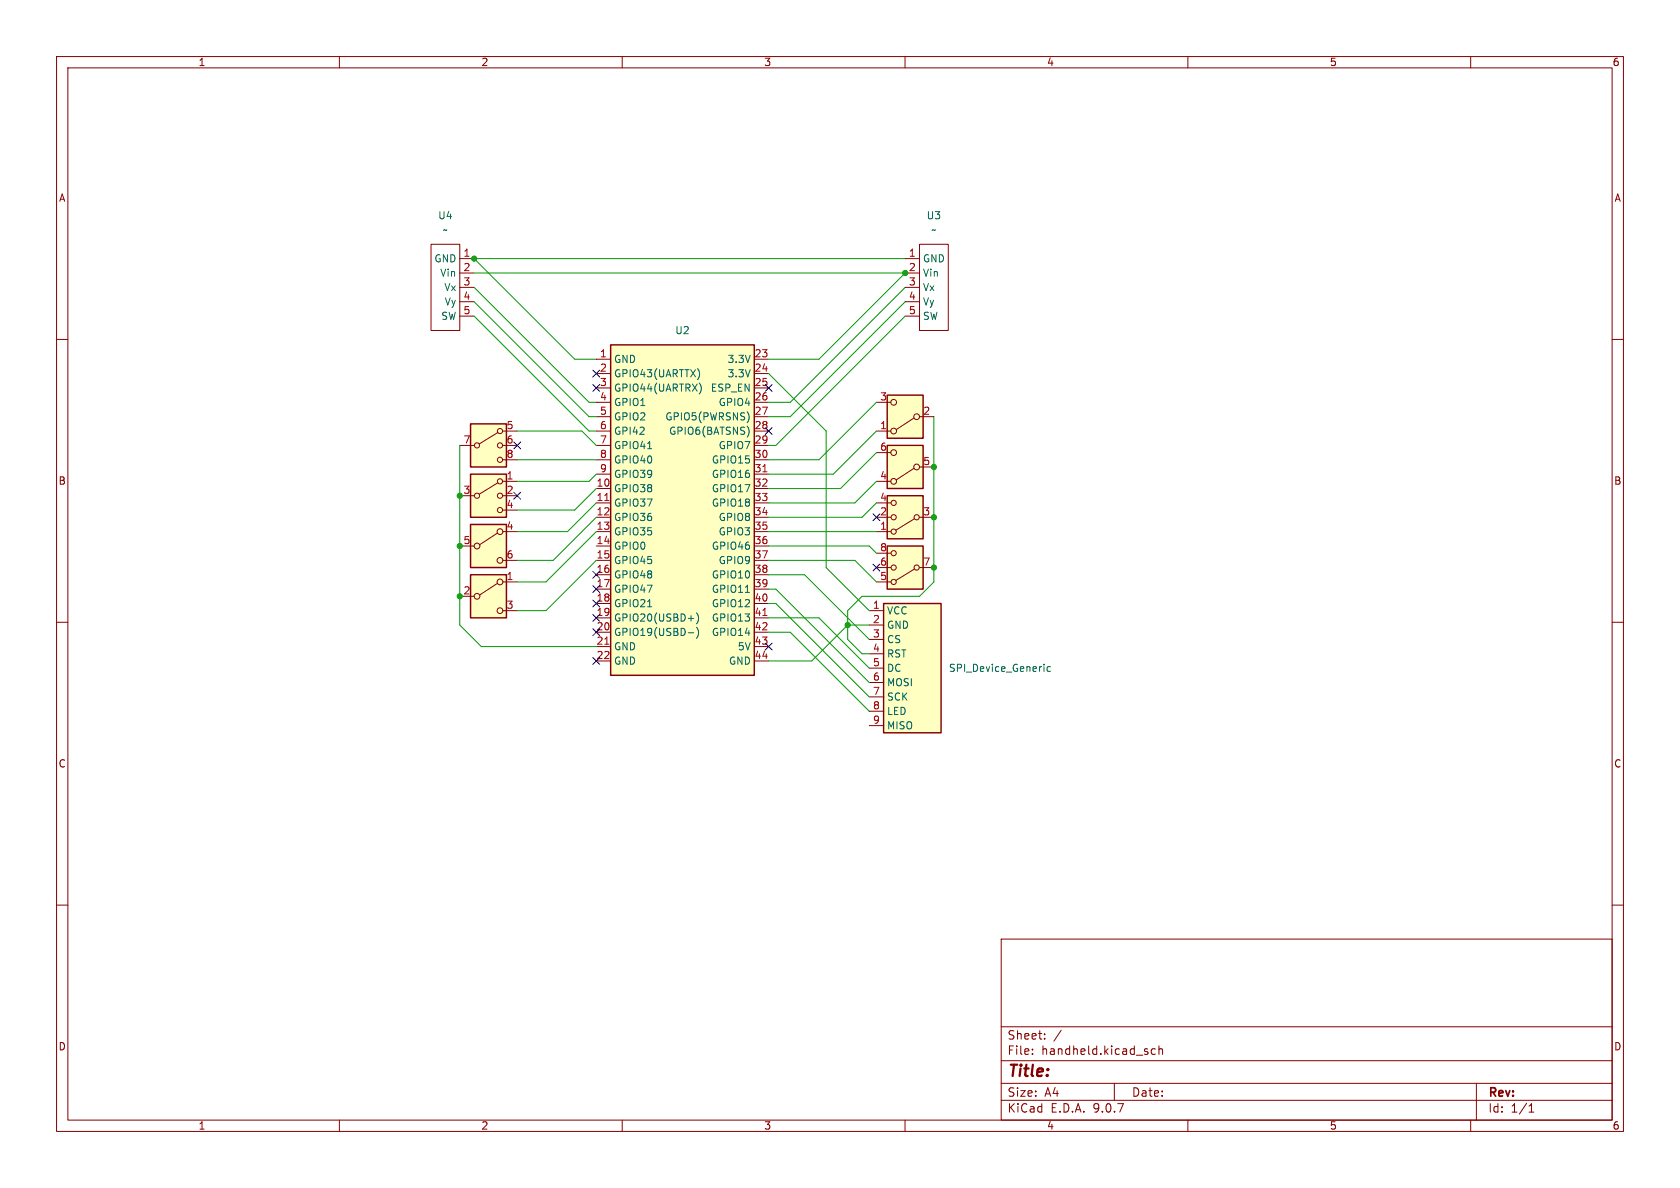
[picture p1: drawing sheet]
<svg xmlns="http://www.w3.org/2000/svg" width="297mm" height="210mm" viewBox="0 0 297 210" stroke-linecap="round" stroke-linejoin="round" font-family="sans-serif">
<g fill="none" stroke="#840000" stroke-width=".18">
<path d="M10 10h277v190h-277zM12 12h273v186h-273zM60 10v2M110 10v2M160 10v2M210 10v2M260 10v2M10 60h2M285 60h2M10 110h2M285 110h2M10 160h2"/>
<path d="M177 166h108v32h-108zM285 160h2M60 198v2M110 198v2M160 198v2M177 194.5h108M177 191.5h108M177 187.5h108M177 181.5h108M182.5 186.3v.1M182.5 185.5v.1M184.7 183.6v.1"/>
<path d="M184.7 182.8v.1M187.6 182.1l-1.3 2M197 191.5v3M204.2 185.5l-.4-.1-.3 .3v.4l.2 .2h.5M204.9 185.5l.2-.1 .4 .1v.9M204.9 184.9v1.5M210 198v2M260 198v2M261 191.5v6.5M270.3 196.6h.9M270.3 195.5l.4-.4v1.5"/>
</g>
<path d="M156.2 106.7h10.2v22.8h-10.2z" fill="#ffffc2"/>
<path d="M156.2 106.7h10.2v22.8h-10.2z" fill="none" stroke="#840000" stroke-width=".25"/>
<path d="M153.7 118.1h2.5M153.7 115.6h2.5M153.7 113h2.5M153.7 110.5h2.5M153.7 108h2.5M153.7 128.3h2.5M153.7 125.7h2.5M153.7 123.2h2.5M153.7 120.7h2.5" fill="none" stroke="#840000" stroke-width=".18"/>
<path d="M185.7 117.9l-.4-.1-.2 .3 .1 .5h.5" fill="none" stroke="#006464" stroke-width=".18"/>
<path d="M156.8 69.9h6.4v7.6h-6.4z" fill="#ffffc2"/>
<g fill="none" stroke="#840000" stroke-width=".18">
<path d="M160 55.9h2.6M160 53.3h2.6M160 50.8h2.6M160 48.3h2.6M160 45.7h2.6M162.6 43.2h5v15.2h-5zM154.9 76.2h2.6M154.9 71.1h2.6M161.5 73.9l-3.1 2M162.6 73.7h2.5"/>
<circle cx="158" cy="76.2" r=".51"/>
<circle cx="158" cy="71.1" r=".51"/>
<circle cx="162.1" cy="73.7" r=".51"/>
</g>
<path d="M156.8 69.9h6.4v7.6h-6.4z" fill="none" stroke="#840000" stroke-width=".25"/>
<path d="M156.8 87.6h6.4v7.7h-6.4z" fill="#ffffc2"/>
<path d="M156.8 87.6h6.4v7.7h-6.4z" fill="none" stroke="#840000" stroke-width=".25"/>
<g fill="none" stroke="#840000" stroke-width=".18">
<path d="M154.9 91.4h2.6M154.9 94h2.6M154.9 88.9h2.6M161.7 91.7l-3.3 2M162.6 91.4h2.5"/>
<circle cx="158" cy="91.4" r=".46"/>
<circle cx="158" cy="88.9" r=".46"/>
<circle cx="158" cy="94" r=".46"/>
<circle cx="162.1" cy="91.4" r=".46"/>
</g>
<path d="M156.8 78.7h6.4v7.7h-6.4z" fill="#ffffc2"/>
<g fill="none" stroke="#840000" stroke-width=".18">
<path d="M154.9 85.1h2.6M154.9 80h2.6M161.5 82.8l-3.1 2M162.6 82.6h2.5"/>
<circle cx="158" cy="80" r=".51"/>
<circle cx="158" cy="85.1" r=".51"/>
<circle cx="162.1" cy="82.6" r=".51"/>
</g>
<path d="M156.8 78.7h6.4v7.7h-6.4z" fill="none" stroke="#840000" stroke-width=".25"/>
<path d="M107.9 61h25.4v58.4h-25.4z" fill="#ffffc2"/>
<path d="M107.9 61h25.4v58.4h-25.4z" fill="none" stroke="#840000" stroke-width=".25"/>
<g fill="none" stroke="#840000" stroke-width=".18">
<path d="M105.4 63.5h2.5M105.4 66h2.5M105.4 68.6h2.5M105.4 71.1h2.5M105.4 73.7h2.5M105.4 76.2h2.5M105.4 78.7h2.5M133.3 63.5h2.6M133.3 66h2.6M133.3 68.6h2.6M133.3 71.1h2.6M133.3 73.7h2.6"/>
<path d="M133.3 76.2h2.6M133.3 78.7h2.6M105.4 81.3h2.5M105.4 83.8h2.5M105.4 86.4h2.5M105.4 88.9h2.5M105.4 91.4h2.5M105.4 94h2.5M105.4 96.5h2.5M105.4 99.1h2.5M133.3 81.3h2.6M133.3 83.8h2.6"/>
<path d="M133.3 86.4h2.6M133.3 88.9h2.6M133.3 91.4h2.6M133.3 94h2.6M133.3 96.5h2.6M133.3 99.1h2.6M105.4 101.6h2.5M105.4 104.1h2.5M105.4 106.7h2.5M105.4 109.2h2.5M105.4 111.8h2.5M105.4 114.3h2.5"/>
<path d="M105.4 116.8h2.5M133.3 101.6h2.6M133.3 104.1h2.6M133.3 106.7h2.6M133.3 109.2h2.6M133.3 111.8h2.6M133.3 114.3h2.6M133.3 116.8h2.6"/>
</g>
<path d="M114.5 79.3h.7M123.6 65.5l.1 .5-.1 .7M123.7 67.8a1.49 1.49 0 0 1 0 1.8M132.3 73.2l.1 .4-.1 .8M132.3 75.7l.1 .5-.1 .7M114.5 107.3h.7M121.7 109.3h.9M121.7 111.9h.9M123.1 108.3a1.46 1.46 0 0 1 0 2M123.1 110.9a1.46 1.46 0 0 1 0 1.9M131.8 104.7h.7" fill="none" stroke="#006464" stroke-width=".18"/>
<path d="M106.9 88.5h.7M134.9 83.4h.7M106.9 113.9h.7M134.9 108.8h.7" fill="none" stroke="#a90000" stroke-width=".18"/>
<path d="M83.2 101.6h6.3v7.6h-6.3z" fill="#ffffc2"/>
<g fill="none" stroke="#840000" stroke-width=".18">
<path d="M81.3 105.4h2.5M87.9 103.1l-3.1 2.1M88.9 102.9h2.5M88.9 108h2.5"/>
<circle cx="84.3" cy="105.4" r=".51"/>
<circle cx="88.4" cy="108" r=".51"/>
<circle cx="88.4" cy="102.9" r=".51"/>
</g>
<path d="M83.2 101.6h6.3v7.6h-6.3z" fill="none" stroke="#840000" stroke-width=".25"/>
<path d="M83.2 92.7h6.3v7.6h-6.3z" fill="#ffffc2"/>
<g fill="none" stroke="#840000" stroke-width=".18">
<path d="M81.3 96.5h2.5M87.9 94.2l-3.1 2.1M88.9 94h2.5M88.9 99.1h2.5"/>
<circle cx="84.3" cy="96.5" r=".51"/>
<circle cx="88.4" cy="99.1" r=".51"/>
<circle cx="88.4" cy="94" r=".51"/>
</g>
<path d="M83.2 92.7h6.3v7.6h-6.3z" fill="none" stroke="#840000" stroke-width=".25"/>
<path d="M83.2 74.9h6.3v7.7h-6.3z" fill="#ffffc2"/>
<path d="M83.2 74.9h6.3v7.7h-6.3z" fill="none" stroke="#840000" stroke-width=".25"/>
<g fill="none" stroke="#840000" stroke-width=".18">
<path d="M81.3 78.7h2.5M88 76.5l-3.3 2M88.9 78.7h2.5M88.9 76.2h2.5M88.9 81.3h2.5"/>
<circle cx="84.3" cy="78.7" r=".46"/>
<circle cx="88.4" cy="76.2" r=".46"/>
<circle cx="88.4" cy="78.7" r=".46"/>
<circle cx="88.4" cy="81.3" r=".46"/>
</g>
<path d="M83.2 83.8h6.3v7.6h-6.3z" fill="#ffffc2"/>
<path d="M83.2 83.8h6.3v7.6h-6.3z" fill="none" stroke="#840000" stroke-width=".25"/>
<g fill="none" stroke="#840000" stroke-width=".18">
<path d="M81.3 87.6h2.5M88 85.3l-3.3 2.1M88.9 87.6h2.5M88.9 85.1h2.5M88.9 90.2h2.5"/>
<circle cx="84.3" cy="87.6" r=".46"/>
<circle cx="88.4" cy="87.6" r=".46"/>
<circle cx="88.4" cy="90.2" r=".46"/>
<circle cx="88.4" cy="85.1" r=".46"/>
</g>
<path d="M156.8 96.5h6.4v7.6h-6.4z" fill="#ffffc2"/>
<path d="M156.8 96.5h6.4v7.6h-6.4z" fill="none" stroke="#840000" stroke-width=".25"/>
<g fill="none" stroke="#840000" stroke-width=".18">
<path d="M76.2 43.2h5.1v15.2h-5.1zM81.3 55.9h2.5M81.3 53.3h2.5M81.3 50.8h2.5M81.3 48.3h2.5M81.3 45.7h2.5M154.9 97.8h2.6M154.9 100.3h2.6M154.9 102.9h2.6M161.7 100.6l-3.3 2M162.6 100.3h2.5"/>
<circle cx="158" cy="97.8" r=".46"/>
<circle cx="158" cy="100.3" r=".46"/>
<circle cx="158" cy="102.9" r=".46"/>
<circle cx="162.1" cy="100.3" r=".46"/>
</g>
<g fill="none" stroke="#009600" stroke-width=".18">
<path d="M83.8 50.8l20.3 20.3h1.3M83.8 53.3l20.3 20.4h1.3M83.8 55.9l20.3 20.3h1.3M83.8 48.3h76.2l-15.2 15.2h-8.9M160 55.9l-22.8 22.8h-1.3M160 50.8l-20.3 20.3h-3.8M160 53.3l-20.3 20.4h-3.8M160 45.7h-76.2l17.8 17.8h3.8M81.3 78.7v31.8l3.8 3.8h20.3M91.4 76.2h11.5l2.5 2.5M135.9 66l10.1 10.2v24.1l7.7 7.7M154.9 76.2l-7.6 7.6h-11.4"/>
<path d="M154.9 71.1l-10.1 10.2h-8.9M165.1 73.7v29.2l-2.5 2.5h-10.2l-2.5 2.6v5l2.5 2.6h1.3M91.4 81.3h14M105.4 91.4l-7.6 7.7h-6.4M105.4 88.9l-5.1 5.1h-8.9M105.4 83.8l-1.3 1.3h-12.7M105.4 94l-8.9 8.9h-5.1M105.4 99.1l-8.9 8.9h-5.1M105.4 86.4l-3.8 3.8h-10.2M135.9 99.1h15.2l3.8 3.8M135.9 96.5h17.8l1.2 1.3M135.9 94h19"/>
<path d="M154.9 80l-6.3 6.4h-12.7M154.9 88.9l-2.5 2.5h-16.5M154.9 85.1l-3.8 3.8h-15.2M135.9 106.7h1.3l16.5 16.5M135.9 101.6h6.3l11.5 11.4M135.9 104.1h1.3l16.5 16.6M135.9 109.2h8.9l8.9 8.9M135.9 111.8h3.8l14 13.9M153.7 110.5h-3.8l-6.4 6.3h-7.6"/>
</g>
<g fill="none" stroke="#000084" stroke-width=".18">
<path d="M90.8 78.1l1.2 1.2M92 78.1l-1.2 1.2M104.8 68l1.2 1.2M104.8 65.4l1.2 1.2M106 68l-1.2 1.2M106 65.4l-1.2 1.2M135.3 68l1.2 1.2M135.3 75.6l1.2 1.2M136.5 68l-1.2 1.2M136.5 75.6l-1.2 1.2M90.8 87l1.2 1.2M92 87l-1.2 1.2"/>
<path d="M154.3 99.7l1.2 1.2M154.3 90.8l1.2 1.2M155.5 99.7l-1.2 1.2M155.5 90.8l-1.2 1.2M104.8 111.2l1.2 1.2M104.8 108.6l1.2 1.2M104.8 116.2l1.2 1.2M104.8 106.1l1.2 1.2M104.8 103.5l1.2 1.2M104.8 101l1.2 1.2M106 111.2l-1.2 1.2M106 108.6l-1.2 1.2"/>
<path d="M106 116.2l-1.2 1.2M106 106.1l-1.2 1.2M106 103.5l-1.2 1.2M106 101l-1.2 1.2M135.3 113.7l1.2 1.2M136.5 113.7l-1.2 1.2"/>
</g>
<g fill="#009600" stroke="#009600" stroke-width=".18">
<circle cx="83.8" cy="45.7" r=".46"/>
<circle cx="81.3" cy="87.6" r=".46"/>
<circle cx="81.3" cy="96.5" r=".46"/>
<circle cx="81.3" cy="105.4" r=".46"/>
<circle cx="160" cy="48.3" r=".46"/>
<circle cx="165.1" cy="82.6" r=".46"/>
<circle cx="165.1" cy="91.4" r=".46"/>
<circle cx="165.1" cy="100.3" r=".46"/>
<circle cx="149.9" cy="110.5" r=".46"/>
</g>
<text font-size="2.8" fill="#840000" x="178" y="190.9">Title:</text>
<g font-size="2.1" fill="#840000">
<text x="178" y="184">Sheet:</text>
<text x="178" y="186.7">File:</text>
<text x="184.1" y="186.7">handheld.kicad_sch</text>
<text x="178" y="196.9">KiCad</text>
<text x="178" y="194.1">Size:</text>
<text x="184.7" y="194.1">A4</text>
<text x="185.7" y="196.9">E.D.A.</text>
<text x="193.3" y="196.9">9.0.7</text>
<text x="200" y="194.1">Date:</text>
<text x="263" y="194.3">Rev:</text>
<text x="263" y="196.9">Id:</text>
<text x="267.1" y="196.9">1/1</text>
</g>
<g font-size="1.8" fill="#840000">
<text x="35" y="11.9">1</text>
<text x="85" y="11.9">2</text>
<text x="135" y="11.9">3</text>
<text x="185" y="11.9">4</text>
<text x="235" y="11.9">5</text>
<text x="285" y="11.9">6</text>
<text x="10.3" y="35.9">A</text>
<text x="285.3" y="35.9">A</text>
<text x="10.3" y="85.9">B</text>
<text x="285.3" y="85.9">B</text>
<text x="10.3" y="135.9">C</text>
<text x="285.3" y="135.9">C</text>
<text x="10.3" y="185.9">D</text>
<text x="285.3" y="185.9">D</text>
<text x="35" y="199.9">1</text>
<text x="85" y="199.9">2</text>
<text x="135" y="199.9">3</text>
<text x="185" y="199.9">4</text>
<text x="235" y="199.9">5</text>
<text x="285" y="199.9">6</text>
</g>
<g font-size="1.8" fill="#006464">
<text x="77.4" y="39">U4</text>
<text x="78.2" y="41.5">~</text>
<text x="163.7" y="39">U3</text>
<text x="164.5" y="41.5">~</text>
<text x="76.7" y="46.6">GND</text>
<text x="163.1" y="46.6">GND</text>
<text x="77.7" y="49.1">Vin</text>
<text x="78.5" y="51.7">Vx</text>
<text x="163.1" y="51.7">Vx</text>
<text x="163.1" y="49.1">Vin</text>
<text x="77.9" y="56.7">SW</text>
<text x="78.5" y="54.2">Vy</text>
<text x="119.3" y="59.3">U2</text>
<text x="163.1" y="56.7">SW</text>
<text x="163.1" y="54.2">Vy</text>
<text x="108.5" y="64.4">GND</text>
<text x="128.5" y="64.4">3.3V</text>
<text x="108.5" y="66.9">GPIO43(UARTTX)</text>
<text x="108.5" y="69.4">GPIO44(UARTRX)</text>
<text x="108.5" y="72">GPIO1</text>
<text x="125.6" y="69.4">ESP_EN</text>
<text x="127" y="72">GPIO4</text>
<text x="128.5" y="66.9">3.3V</text>
<text x="108.5" y="74.5">GPIO2</text>
<text x="108.5" y="77.1">GPI42</text>
<text x="117.5" y="74.5">GPIO5(PWRSNS)</text>
<text x="118.2" y="77.1">GPIO6(BATSNS)</text>
<text x="108.5" y="79.6">GPIO41</text>
<text x="108.5" y="82.1">GPIO40</text>
<text x="125.7" y="82.1">GPIO15</text>
<text x="127" y="79.6">GPIO7</text>
<text x="108.5" y="84.7">GPIO39</text>
<text x="108.5" y="87.2">GPIO38</text>
<text x="108.5" y="89.8">GPIO37</text>
<text x="125.7" y="84.7">GPIO16</text>
<text x="125.7" y="87.2">GPIO17</text>
<text x="125.7" y="89.8">GPIO18</text>
<text x="108.5" y="92.3">GPIO36</text>
<text x="108.5" y="94.8">GPIO35</text>
<text x="127" y="92.3">GPIO8</text>
<text x="127" y="94.8">GPIO3</text>
<text x="108.5" y="97.4">GPIO0</text>
<text x="108.5" y="99.9">GPIO45</text>
<text x="125.7" y="97.4">GPIO46</text>
<text x="127" y="99.9">GPIO9</text>
<text x="108.5" y="102.5">GPIO48</text>
<text x="108.5" y="105">GPIO47</text>
<text x="108.5" y="107.5">GPIO21</text>
<text x="125.7" y="102.5">GPIO10</text>
<text x="125.7" y="105">GPIO11</text>
<text x="125.7" y="107.5">GPIO12</text>
<text x="108.5" y="110.1">GPIO20(USBD+)</text>
<text x="108.5" y="112.6">GPIO19(USBD-)</text>
<text x="125.7" y="110.1">GPIO13</text>
<text x="125.7" y="112.6">GPIO14</text>
<text x="156.7" y="113.9">CS</text>
<text x="156.7" y="111.4">GND</text>
<text x="156.7" y="108.8">VCC</text>
<text x="108.5" y="115.2">GND</text>
<text x="108.5" y="117.7">GND</text>
<text x="128.8" y="117.7">GND</text>
<text x="130.3" y="115.2">5V</text>
<text x="156.7" y="119">DC</text>
<text x="156.7" y="116.4">RST</text>
<text x="167.6" y="119">SPI_Device_Generic</text>
<text x="156.7" y="124.1">SCK</text>
<text x="156.7" y="121.5">MOSI</text>
<text x="156.7" y="129.1">MISO</text>
<text x="156.7" y="126.6">LED</text>
</g>
<g font-size="1.8" fill="#a90000">
<text x="81.8" y="45.5">1</text>
<text x="160.6" y="45.5">1</text>
<text x="81.8" y="53.1">4</text>
<text x="81.8" y="50.5">3</text>
<text x="81.8" y="48">2</text>
<text x="160.6" y="53.1">4</text>
<text x="160.6" y="50.5">3</text>
<text x="160.6" y="48">2</text>
<text x="81.8" y="55.6">5</text>
<text x="160.6" y="55.6">5</text>
<text x="106" y="63.2">1</text>
<text x="106" y="65.8">2</text>
<text x="133.3" y="63.2">23</text>
<text x="133.3" y="65.8">24</text>
<text x="106" y="68.3">3</text>
<text x="106" y="70.9">4</text>
<text x="133.3" y="68.3">25</text>
<text x="133.3" y="70.9">26</text>
<text x="155.5" y="70.9">3</text>
<text x="89.5" y="75.9">5</text>
<text x="106" y="73.4">5</text>
<text x="106" y="75.9">6</text>
<text x="133.3" y="73.4">27</text>
<text x="133.3" y="75.9">28</text>
<text x="155.5" y="75.9">1</text>
<text x="163.1" y="73.4">2</text>
<text x="81.8" y="78.5">7</text>
<text x="89.5" y="78.5">6</text>
<text x="89.5" y="81">8</text>
<text x="106" y="78.5">7</text>
<text x="106" y="81">8</text>
<text x="106" y="83.6">9</text>
<text x="133.3" y="78.5">29</text>
<text x="133.3" y="81">30</text>
<text x="133.3" y="83.6">31</text>
<text x="155.5" y="79.8">6</text>
<text x="163.1" y="82.3">5</text>
<text x="81.8" y="87.4">3</text>
<text x="89.5" y="84.8">1</text>
<text x="89.5" y="87.4">2</text>
<text x="89.5" y="89.9">4</text>
<text x="105.4" y="86.1">10</text>
<text x="105.4" y="88.6">11</text>
<text x="133.3" y="86.1">32</text>
<text x="133.3" y="88.6">33</text>
<text x="155.5" y="88.6">4</text>
<text x="155.5" y="84.8">4</text>
<text x="89.5" y="93.7">4</text>
<text x="105.4" y="91.2">12</text>
<text x="105.4" y="93.7">13</text>
<text x="133.3" y="91.2">34</text>
<text x="133.3" y="93.7">35</text>
<text x="155.5" y="93.7">1</text>
<text x="155.5" y="91.2">2</text>
<text x="163.1" y="91.2">3</text>
<text x="81.8" y="96.3">5</text>
<text x="89.5" y="98.8">6</text>
<text x="105.4" y="96.3">14</text>
<text x="105.4" y="98.8">15</text>
<text x="105.4" y="101.3">16</text>
<text x="133.3" y="96.3">36</text>
<text x="133.3" y="98.8">37</text>
<text x="133.3" y="101.3">38</text>
<text x="155.5" y="100.1">6</text>
<text x="155.5" y="97.5">8</text>
<text x="163.1" y="100.1">7</text>
<text x="81.8" y="105.2">2</text>
<text x="89.5" y="102.6">1</text>
<text x="89.5" y="107.7">3</text>
<text x="105.4" y="103.9">17</text>
<text x="105.4" y="106.4">18</text>
<text x="133.3" y="103.9">39</text>
<text x="133.3" y="106.4">40</text>
<text x="154.2" y="107.7">1</text>
<text x="155.5" y="102.6">5</text>
<text x="105.4" y="109">19</text>
<text x="105.4" y="111.5">20</text>
<text x="133.3" y="109">41</text>
<text x="133.3" y="111.5">42</text>
<text x="154.2" y="112.8">3</text>
<text x="154.2" y="110.2">2</text>
<text x="105.4" y="114">21</text>
<text x="105.4" y="116.6">22</text>
<text x="133.3" y="114">43</text>
<text x="133.3" y="116.6">44</text>
<text x="154.2" y="117.9">5</text>
<text x="154.2" y="115.3">4</text>
<text x="154.2" y="125.5">8</text>
<text x="154.2" y="122.9">7</text>
<text x="154.2" y="120.4">6</text>
<text x="154.2" y="128">9</text>
</g>
</svg>
